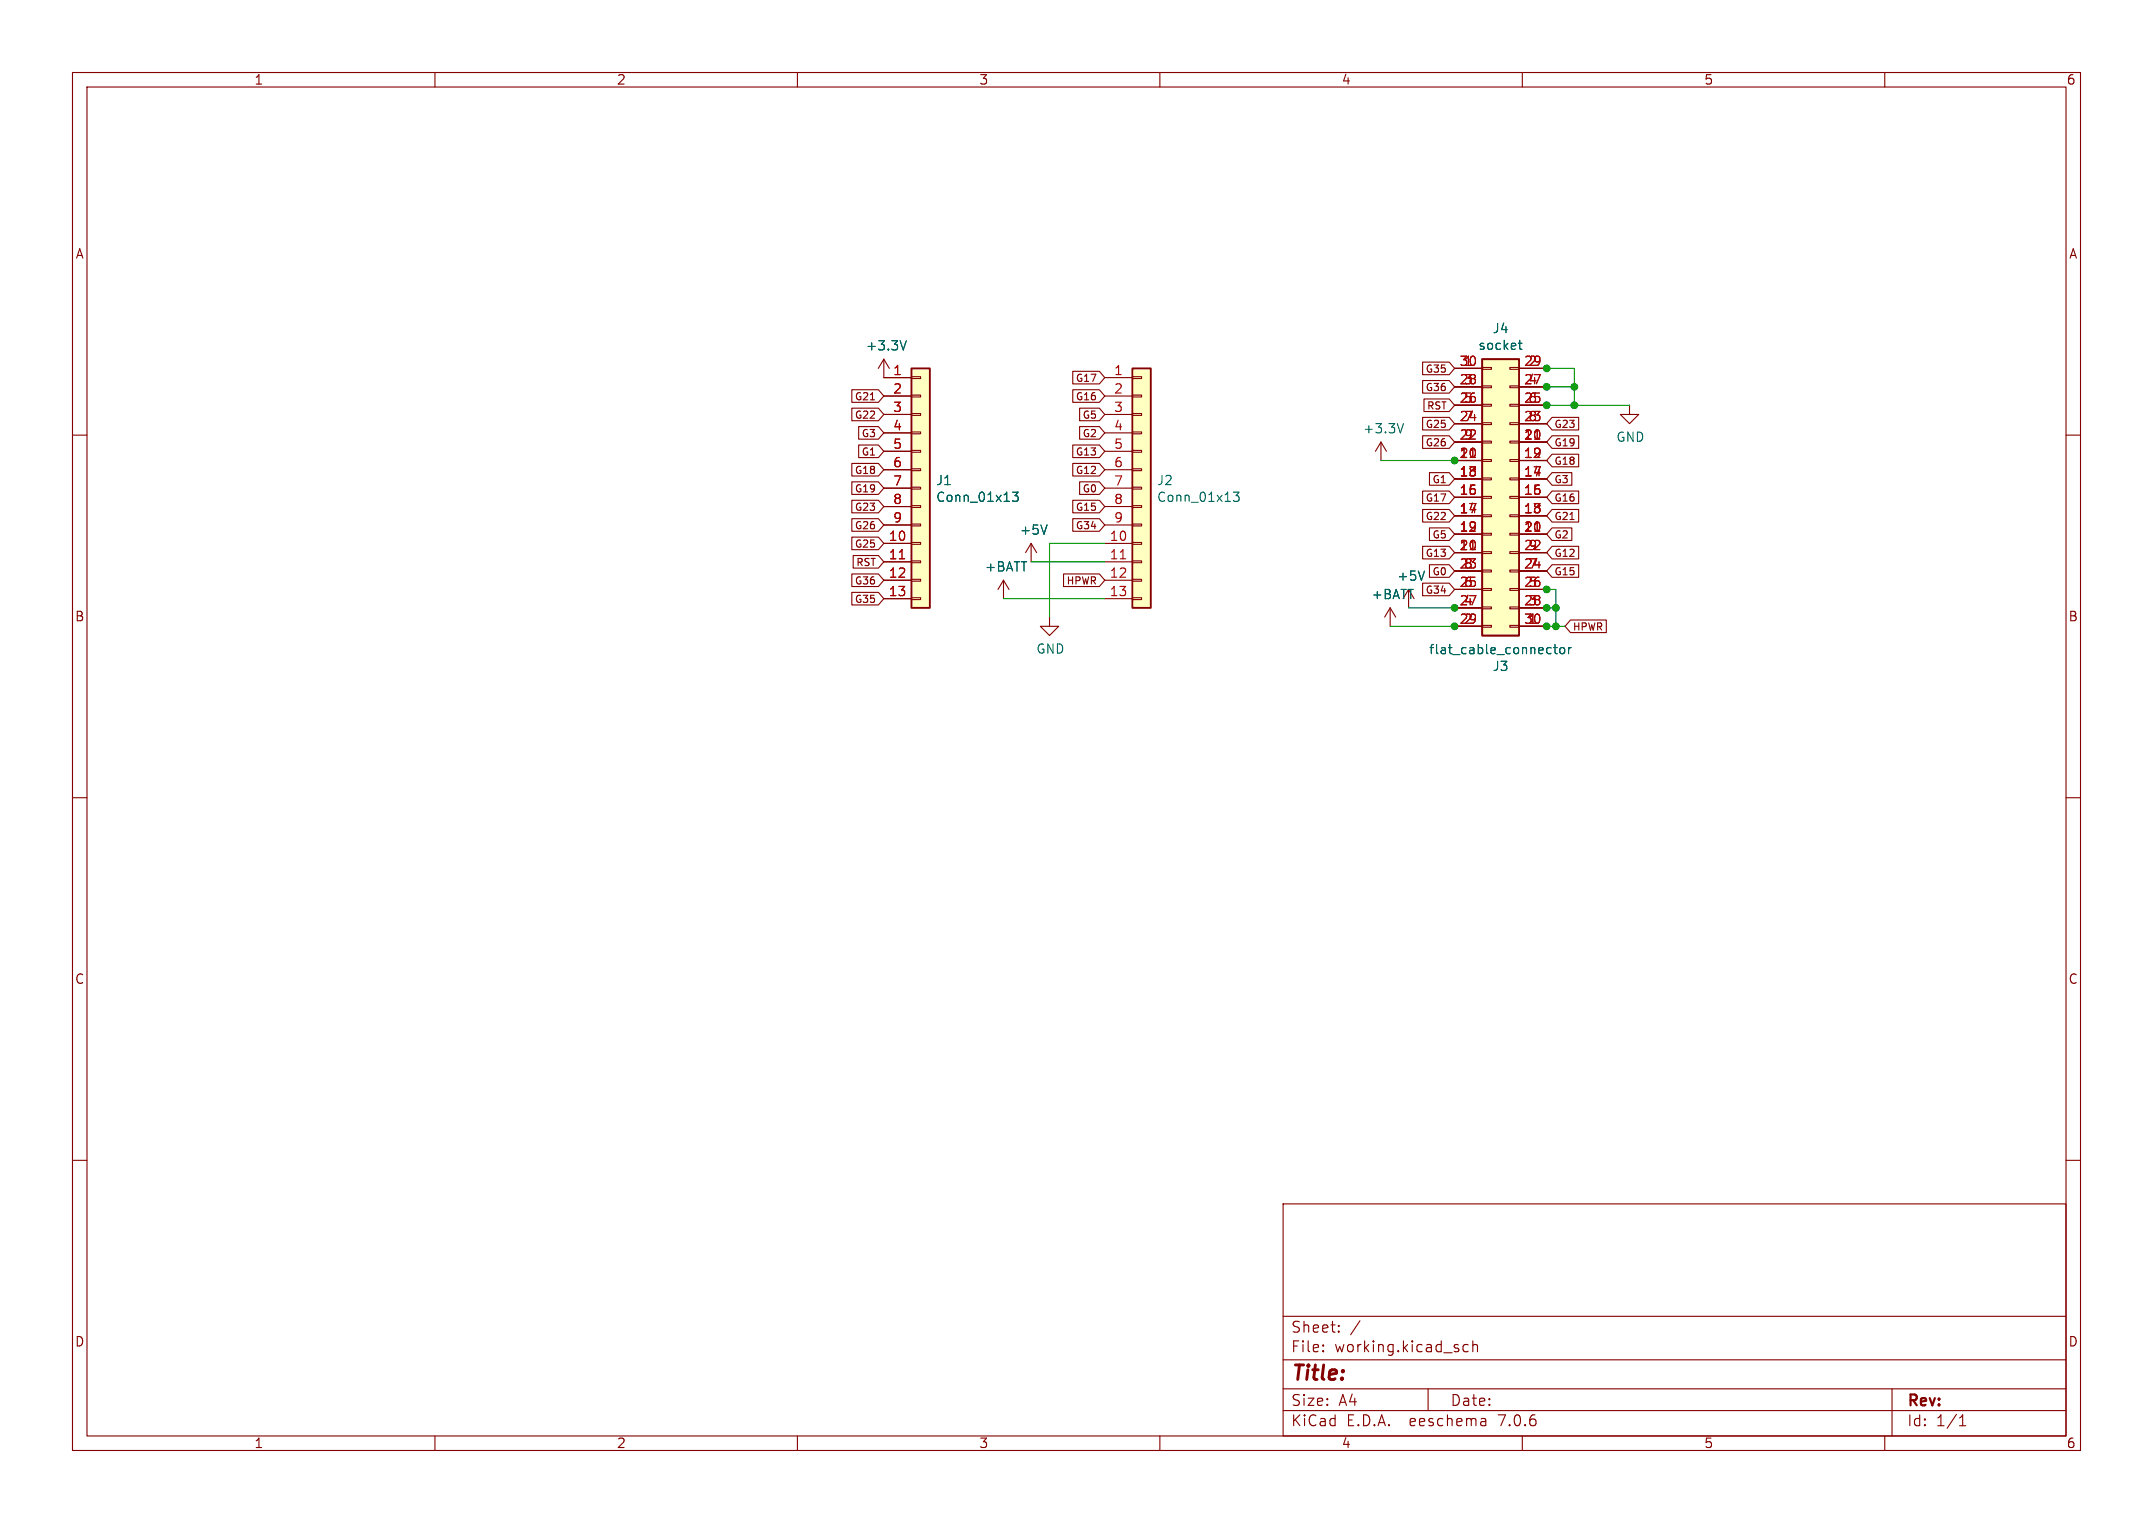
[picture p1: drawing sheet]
<svg xmlns="http://www.w3.org/2000/svg" width="297mm" height="210mm" viewBox="0 0 297 210" stroke-linecap="round" stroke-linejoin="round" font-family="sans-serif">
<g fill="none" stroke="#840000" stroke-width=".15">
<path d="M10 10h277v190h-277zM12 12h273v186h-273zM60 10v2M110 10v2M160 10v2M210 10v2M260 10v2M10 60h2M117.5 56.3h3.7l.7 .9-.7 .8h-3.7zM117.5 53.7h3.7l.7 .9-.7 .9h-3.7zM118.5 58.8h2.7l.7 .9-.7 .9h-2.7zM120.1 55.1h.5"/>
<path d="M121.9 49.5v2.6h3.8M121.9 54.6h3.8M121.9 57.2h3.8M121.9 59.7h3.8M121.9 49.5l-.7 1.3M121.9 49.5l.8 1.3M125.7 59.6h1.3v.2h-1.3zM125.7 57h1.3v.3h-1.3zM125.7 54.5h1.3v.2h-1.3zM125.7 51.9h1.3v.3h-1.3zM148 51.2h3.7l.7 .9-.7 .8h-3.7zM148 53.7h3.7l.7 .9-.7 .9h-3.7z"/>
<path d="M148.9 58.8h2.8l.7 .9-.7 .9h-2.8zM148.9 56.3h2.8l.7 .9-.7 .8h-2.8zM152.4 52.1h3.8M152.4 54.6h3.8M152.4 57.2h3.8M152.4 59.7h3.8M156.2 59.6h1.3v.2h-1.3zM156.2 57h1.3v.3h-1.3zM156.2 54.5h1.3v.2h-1.3zM156.2 51.9h1.3v.3h-1.3zM196.2 57.6h3.7l.8 .8-.8 .9h-3.7zM196.2 49.9h3.7l.8 .9-.8 .9h-3.7z"/>
<path d="M196.2 52.5h3.7l.8 .8-.8 .9h-3.7zM196.4 55h3.5l.8 .9-.8 .8h-3.5zM200.7 58.4h3.8M200.7 55.9h3.8M200.7 53.3h3.8M200.7 50.8h3.8M204.5 50.7h1.2v.2h-1.2zM204.5 53.2h1.2v.3h-1.2zM204.5 55.8h1.2v.2h-1.2zM204.5 58.3h1.2v.2h-1.2zM208.3 50.7h1.2v.2h-1.2zM208.3 53.2h1.2v.3h-1.2z"/>
<path d="M208.3 55.8h1.2v.2h-1.2zM208.3 58.3h1.2v.2h-1.2zM209.5 58.4h3.9M209.5 55.9h3.9M209.5 53.3h3.9M209.5 50.8h3.9M214.1 57.6h3.7v1.7h-3.7l-.7-.9zM224.8 55.9v1.3h1.3l-1.3 1.2-1.3-1.2h1.3M285 60h2M117.5 63.9h3.7l.7 .9-.7 .8h-3.7zM117.5 71.5h3.7l.7 .9-.7 .9h-3.7zM117.5 79.1h3.7l.7 .9-.7 .9h-3.7z"/>
<path d="M117.5 74.1h3.7l.7 .8-.7 .9h-3.7zM117.5 69h3.7l.7 .9-.7 .8h-3.7zM117.5 66.4h3.7l.7 .9-.7 .9h-3.7zM117.7 76.6h3.5l.7 .9-.7 .8h-3.5zM118.5 61.4h2.7l.7 .8-.7 .9h-2.7zM121.9 74.9h3.8M121.9 77.5h3.8M121.9 62.2h3.8M121.9 64.8h3.8M121.9 67.3h3.8M121.9 69.9h3.8M121.9 72.4h3.8"/>
<path d="M125.7 79.9h1.3v.2h-1.3zM125.7 77.3h1.3v.3h-1.3zM125.7 74.8h1.3v.3h-1.3zM125.7 72.3h1.3v.2h-1.3zM125.7 69.7h1.3v.3h-1.3zM125.7 67.2h1.3v.2h-1.3zM125.7 64.6h1.3v.3h-1.3zM125.7 62.1h1.3v.3h-1.3zM142.2 74.9l-.7 1.3M142.2 74.9v2.6M142.2 74.9l.8 1.3M146.7 79.1h5l.7 .9-.7 .9h-5z"/>
<path d="M148 71.5h3.7l.7 .9-.7 .9h-3.7zM148 69h3.7l.7 .9-.7 .8h-3.7zM148 63.9h3.7l.7 .9-.7 .8h-3.7zM148 61.4h3.7l.7 .8-.7 .9h-3.7zM148.9 66.4h2.8l.7 .9-.7 .9h-2.8zM152.4 74.9h3.8M152.4 77.5h3.8M152.4 62.2h3.8M152.4 64.8h3.8M152.4 67.3h3.8M152.4 69.9h3.8M152.4 72.4h3.8"/>
<path d="M156.2 79.9h1.3v.2h-1.3zM156.2 77.3h1.3v.3h-1.3zM156.2 74.8h1.3v.3h-1.3zM156.2 72.3h1.3v.2h-1.3zM156.2 69.7h1.3v.3h-1.3zM156.2 67.2h1.3v.2h-1.3zM156.2 64.6h1.3v.3h-1.3zM156.2 62.1h1.3v.3h-1.3zM190.5 61l-.8 1.2M190.5 61v2.5M190.5 61l.8 1.2M196.2 75.3h3.7l.8 .9-.8 .9h-3.7z"/>
<path d="M196.2 60.1h3.7l.8 .9-.8 .8h-3.7zM196.2 70.3h3.7l.8 .8-.8 .9h-3.7zM196.2 67.7h3.7l.8 .9-.8 .8h-3.7zM197.2 77.9h2.7l.8 .8-.8 .9h-2.7zM197.2 72.8h2.7l.8 .9-.8 .8h-2.7zM197.2 65.2h2.7l.8 .8-.8 .9h-2.7zM200.7 76.2h3.8M200.7 73.7h3.8M200.7 71.1h3.8M200.7 68.6h3.8M200.7 66h3.8M200.7 63.5h3.8"/>
<path d="M200.7 61h3.8M200.7 78.7h3.8M204.5 60.8h1.2v.3h-1.2zM204.5 63.4h1.2v.2h-1.2zM204.5 65.9h1.2v.3h-1.2zM204.5 68.5h1.2v.2h-1.2zM204.5 71h1.2v.2h-1.2zM204.5 73.5h1.2v.3h-1.2zM204.5 76.1h1.2v.2h-1.2zM204.5 78.6h1.2v.3h-1.2zM208.3 60.8h1.2v.3h-1.2zM208.3 63.4h1.2v.2h-1.2z"/>
<path d="M208.3 65.9h1.2v.3h-1.2zM208.3 68.5h1.2v.2h-1.2zM208.3 71h1.2v.2h-1.2zM208.3 73.5h1.2v.3h-1.2zM208.3 76.1h1.2v.2h-1.2zM208.3 78.6h1.2v.3h-1.2zM209.5 76.2h3.9M209.5 73.7h3.9M209.5 71.1h3.9M209.5 68.6h3.9M209.5 66h3.9M209.5 63.5h3.9"/>
<path d="M209.5 61h3.9M209.5 78.7h3.9M214.1 70.3h3.7v1.7h-3.7l-.7-.9zM214.1 77.9h3.7v1.7h-3.7l-.7-.9zM214.1 75.3h3.7v1.8h-3.7l-.7-.9zM214.1 65.2h2.7v1.7h-2.7l-.7-.9zM214.1 60.1h3.7v1.7h-3.7l-.7-.8zM214.1 62.6h3.7v1.8h-3.7l-.7-.9zM214.1 72.8h2.7v1.7h-2.7l-.7-.8zM214.1 67.7h3.7v1.7h-3.7l-.7-.8zM117.5 81.7h3.7l.7 .9-.7 .8h-3.7zM121.9 80h3.8"/>
<path d="M121.9 82.6h3.8M125.7 82.4h1.3v.3h-1.3zM138.4 80l-.7 1.3M138.4 80v2.6M138.4 80l.8 1.3M144.8 85.1v1.3h1.2l-1.2 1.2-1.3-1.2h1.3M152.4 80h3.8M152.4 82.6h3.8M156.2 82.4h1.3v.3h-1.3zM191.8 83.8l-.8 1.3M191.8 83.8v2.6M191.8 83.8l.7 1.3"/>
<path d="M194.3 81.3v2.5M196.2 80.4h3.7l.8 .9-.8 .8h-3.7zM200.7 86.4h3.8M200.7 83.8h3.8M200.7 81.3h3.8M204.5 81.2h1.2v.2h-1.2zM204.5 83.7h1.2v.2h-1.2zM204.5 86.2h1.2v.3h-1.2zM208.3 81.2h1.2v.2h-1.2zM208.3 83.7h1.2v.2h-1.2zM208.3 86.2h1.2v.3h-1.2zM209.5 86.4h3.9"/>
<path d="M209.5 83.8h3.9M209.5 81.3h3.9M216.6 85.5h5v1.7h-5l-.7-.8zM10 110h2M285 110h2M10 160h2M285 160h2M177 166h108v32h-108zM60 198v2M110 198v2M160 198v2M177 194.5h108"/>
<path d="M177 191.5h108M177 187.5h108M177 181.5h108M182.5 186.3h.1l-.1 .1M182.5 186.3v.1M182.5 185.5v.1M182.5 185.5h.1l-.1 .1M184.7 183.6v.1M184.7 183.6h-.1l.1 .1M184.7 182.8v.1M184.7 182.8h-.1l.1 .1M187.6 182.1l-1.3 2"/>
<path d="M197 191.5v3M202.5 185.5l-.4-.1-.3 .3v.4l.2 .2 .1 .1 .4-.1M203.2 185.5a.37 .37 0 0 1 .6 .1v.8M203.2 184.9v1.5M204.9 195.7l.1 .9M205 196.5l-.2 .1M205 196h-.2M210 198v2M260 198v2M261 191.5v6.5M270.3 196.6h.9M270.3 195.5l.4-.4v1.5"/>
</g>
<g fill="#ffffc2" stroke="#ffffc2" stroke-width=".14">
<path d="M125.7 50.8h2.6v33h-2.6z"/>
<path d="M204.5 49.5h5v38.1h-5z"/>
<path d="M156.2 50.8h2.5v33h-2.5z"/>
</g>
<path d="M125.7 50.8h2.6v33h-2.6zM156.2 50.8h2.5v33h-2.5zM204.5 49.5h5v38.1h-5z" fill="none" stroke="#840000" stroke-width=".25"/>
<path d="M124.1 77.1h.7M154.5 77.1h.8" fill="none" stroke="#a90000" stroke-width=".15"/>
<g fill="none" stroke="#006464" stroke-width=".15">
<path d="M125 47l-.4 1.3M193.6 58.4l-.4 1.3M209.5 47.3h.4M209.6 46.9v1.1l.1 .1 .2 .1M139.7 67.9h.8l-.5 .4 .4 .2v.5l-.2 .1h-.4l-.1-.1M144.4 72.4l-.4 1.3M170.1 67.9h.8l-.4 .4 .4 .2v.5l-.2 .1h-.4l-.2-.1M196.5 78.7l-.4 1.3M214.3 89.3h.5M214.5 88.9v1.1l.1 .1h.2M215.2 89.4l.2-.1 .4 .1v.5l-.1 .2h-.3l-.2-.1zM216.4 89.3v.8"/>
<path d="M216.7 89.3l-.2 .1-.1 .1"/>
</g>
<path d="M213.4 50.8h3.8v5.1M213.4 53.3h3.8M213.4 55.9h11.4M142.2 77.5h10.2M152.4 74.9h-7.6v10.2M190.5 63.5h10.2M138.4 82.6h14M191.8 86.4h8.9M194.3 83.8h6.4M213.4 83.8h1.2M213.4 81.3h1.2v5.1M213.4 86.4h2.5" fill="none" stroke="#009600" stroke-width=".15"/>
<g fill="#009600" stroke="#009600" stroke-width=".15">
<circle cx="200.7" cy="83.8" r=".46"/>
<circle cx="213.4" cy="81.3" r=".46"/>
<circle cx="200.7" cy="86.4" r=".46"/>
<circle cx="214.6" cy="83.8" r=".46"/>
<circle cx="213.4" cy="83.8" r=".46"/>
<circle cx="213.4" cy="50.8" r=".46"/>
<circle cx="213.4" cy="55.9" r=".46"/>
<circle cx="213.4" cy="53.3" r=".46"/>
<circle cx="200.7" cy="63.5" r=".46"/>
<circle cx="214.6" cy="86.4" r=".46"/>
<circle cx="213.4" cy="86.4" r=".46"/>
<circle cx="217.2" cy="53.3" r=".46"/>
<circle cx="217.2" cy="55.9" r=".46"/>
</g>
<text font-size="2.8" fill="#840000" x="178" y="190.9">Title:</text>
<g font-size="2.1" fill="#840000">
<text x="178" y="184">Sheet:</text>
<text x="178" y="186.7">File:</text>
<text x="184.1" y="186.7">working.kicad_sch</text>
<text x="178" y="196.9">KiCad</text>
<text x="178" y="194.1">Size:</text>
<text x="184.7" y="194.1">A4</text>
<text x="185.7" y="196.9">E.D.A.</text>
<text x="194.6" y="196.9">eeschema</text>
<text x="200" y="194.1">Date:</text>
<text x="207" y="196.9">7.0.6</text>
<text x="263" y="194.3">Rev:</text>
<text x="263" y="196.9">Id:</text>
<text x="267.1" y="196.9">1/1</text>
</g>
<g font-size="1.8" fill="#840000">
<text x="35" y="11.9">1</text>
<text x="85" y="11.9">2</text>
<text x="135" y="11.9">3</text>
<text x="185" y="11.9">4</text>
<text x="235" y="11.9">5</text>
<text x="285" y="11.9">6</text>
<text x="10.3" y="35.9">A</text>
<text x="285.3" y="35.9">A</text>
<text x="10.3" y="85.9">B</text>
<text x="285.3" y="85.9">B</text>
<text x="10.3" y="135.9">C</text>
<text x="285.3" y="135.9">C</text>
<text x="10.3" y="185.9">D</text>
<text x="285.3" y="185.9">D</text>
<text x="35" y="199.9">1</text>
<text x="85" y="199.9">2</text>
<text x="135" y="199.9">3</text>
<text x="185" y="199.9">4</text>
<text x="235" y="199.9">5</text>
<text x="285" y="199.9">6</text>
</g>
<g font-size="1.8" fill="#006464">
<text x="205.8" y="46.2">J4</text>
<text x="119.4" y="48.5">+3.3V</text>
<text x="203.9" y="48.5">socket</text>
<text x="187.9" y="60">+3.3V</text>
<text x="222.9" y="61.1">GND</text>
<text x="129" y="67.1">J1</text>
<text x="129" y="69.4">Conn_01x13</text>
<text x="159.5" y="67.1">J2</text>
<text x="159.5" y="69.4">Conn_01x13</text>
<text x="140.6" y="73.9">+5V</text>
<text x="135.8" y="79">+BATT</text>
<text x="189.1" y="82.8">+BATT</text>
<text x="192.7" y="80.3">+5V</text>
<text x="142.9" y="90.3">GND</text>
<text x="197.1" y="90.4">flat_cable_connector</text>
<text x="205.8" y="92.7">J3</text>
</g>
<g font-size="1.8" fill="#a90000">
<text x="123.1" y="51.8">1</text>
<text x="153.6" y="51.8">1</text>
<text x="201.3" y="53.1">28</text>
<text x="201.3" y="50.5">30</text>
<text x="201.9" y="50.5">1</text>
<text x="201.9" y="53.1">3</text>
<text x="210.1" y="53.1">27</text>
<text x="210.1" y="50.5">29</text>
<text x="210.7" y="50.5">2</text>
<text x="210.7" y="53.1">4</text>
<text x="123.1" y="54.4">2</text>
<text x="123.1" y="56.9">3</text>
<text x="123.1" y="59.4">4</text>
<text x="153.6" y="54.4">2</text>
<text x="153.6" y="56.9">3</text>
<text x="153.6" y="59.4">4</text>
<text x="201.3" y="58.2">24</text>
<text x="201.3" y="55.6">26</text>
<text x="201.9" y="55.6">5</text>
<text x="201.9" y="58.2">7</text>
<text x="210.1" y="58.2">23</text>
<text x="210.1" y="55.6">25</text>
<text x="210.7" y="55.6">6</text>
<text x="210.7" y="58.2">8</text>
<text x="123.1" y="62">5</text>
<text x="123.1" y="64.5">6</text>
<text x="153.6" y="62">5</text>
<text x="153.6" y="64.5">6</text>
<text x="201.3" y="65.8">18</text>
<text x="201.3" y="63.2">20</text>
<text x="201.3" y="60.7">22</text>
<text x="201.3" y="63.2">11</text>
<text x="201.9" y="60.7">9</text>
<text x="210.1" y="65.8">17</text>
<text x="210.1" y="60.7">21</text>
<text x="210.1" y="60.7">10</text>
<text x="210.1" y="63.2">12</text>
<text x="123.1" y="67.1">7</text>
<text x="123.1" y="69.6">8</text>
<text x="153.6" y="67.1">7</text>
<text x="153.6" y="69.6">8</text>
<text x="201.3" y="70.9">14</text>
<text x="201.3" y="68.3">15</text>
<text x="210.1" y="68.3">15</text>
<text x="210.1" y="70.9">18</text>
<text x="122.5" y="74.7">10</text>
<text x="122.5" y="77.2">11</text>
<text x="123.1" y="72.1">9</text>
<text x="153" y="74.7">10</text>
<text x="153" y="77.2">11</text>
<text x="153.6" y="72.1">9</text>
<text x="201.3" y="75.9">10</text>
<text x="201.3" y="73.4">12</text>
<text x="201.3" y="75.9">21</text>
<text x="210.1" y="73.4">11</text>
<text x="210.1" y="73.4">20</text>
<text x="210.1" y="75.9">22</text>
<text x="210.7" y="75.9">9</text>
<text x="122.5" y="79.8">12</text>
<text x="122.5" y="82.3">13</text>
<text x="153" y="79.8">12</text>
<text x="153" y="82.3">13</text>
<text x="201.3" y="78.5">23</text>
<text x="201.3" y="81">25</text>
<text x="201.3" y="83.6">27</text>
<text x="201.9" y="83.6">4</text>
<text x="201.9" y="81">6</text>
<text x="201.9" y="78.5">8</text>
<text x="210.1" y="78.5">24</text>
<text x="210.1" y="81">26</text>
<text x="210.1" y="83.6">28</text>
<text x="210.7" y="83.6">3</text>
<text x="210.7" y="81">5</text>
<text x="210.7" y="78.5">7</text>
<text x="201.3" y="86.1">29</text>
<text x="201.9" y="86.1">2</text>
<text x="210.1" y="86.1">30</text>
<text x="210.7" y="86.1">1</text>
</g>
<g font-size="1.4" fill="#840000">
<text x="148.3" y="52.9">G17</text>
<text x="196.5" y="51.6">G35</text>
<text x="117.8" y="57.9">G22</text>
<text x="117.8" y="55.4">G21</text>
<text x="148.3" y="55.4">G16</text>
<text x="149.2" y="57.9">G5</text>
<text x="196.5" y="59.2">G25</text>
<text x="196.5" y="54.1">G36</text>
<text x="196.7" y="56.7">RST</text>
<text x="214.4" y="59.2">G23</text>
<text x="117.8" y="65.6">G18</text>
<text x="118.7" y="63">G1</text>
<text x="118.7" y="60.5">G3</text>
<text x="148.3" y="65.6">G12</text>
<text x="148.3" y="63">G13</text>
<text x="149.2" y="60.5">G2</text>
<text x="196.5" y="61.8">G26</text>
<text x="214.4" y="61.8">G19</text>
<text x="214.4" y="64.3">G18</text>
<text x="117.8" y="70.6">G23</text>
<text x="117.8" y="68.1">G19</text>
<text x="148.3" y="70.6">G15</text>
<text x="149.2" y="68.1">G0</text>
<text x="196.5" y="71.9">G22</text>
<text x="196.5" y="69.4">G17</text>
<text x="197.5" y="66.8">G1</text>
<text x="214.4" y="71.9">G21</text>
<text x="214.4" y="66.8">G3</text>
<text x="214.4" y="69.4">G16</text>
<text x="117.8" y="73.2">G26</text>
<text x="117.8" y="75.7">G25</text>
<text x="148.3" y="73.2">G34</text>
<text x="196.5" y="77">G13</text>
<text x="197.5" y="74.5">G5</text>
<text x="214.4" y="77">G12</text>
<text x="214.4" y="74.5">G2</text>
<text x="117.8" y="83.3">G35</text>
<text x="117.8" y="80.8">G36</text>
<text x="118" y="78.3">RST</text>
<text x="147" y="80.8">HPWR</text>
<text x="196.5" y="82.1">G34</text>
<text x="197.5" y="79.5">G0</text>
<text x="214.4" y="79.5">G15</text>
<text x="216.9" y="87.2">HPWR</text>
</g>
</svg>
